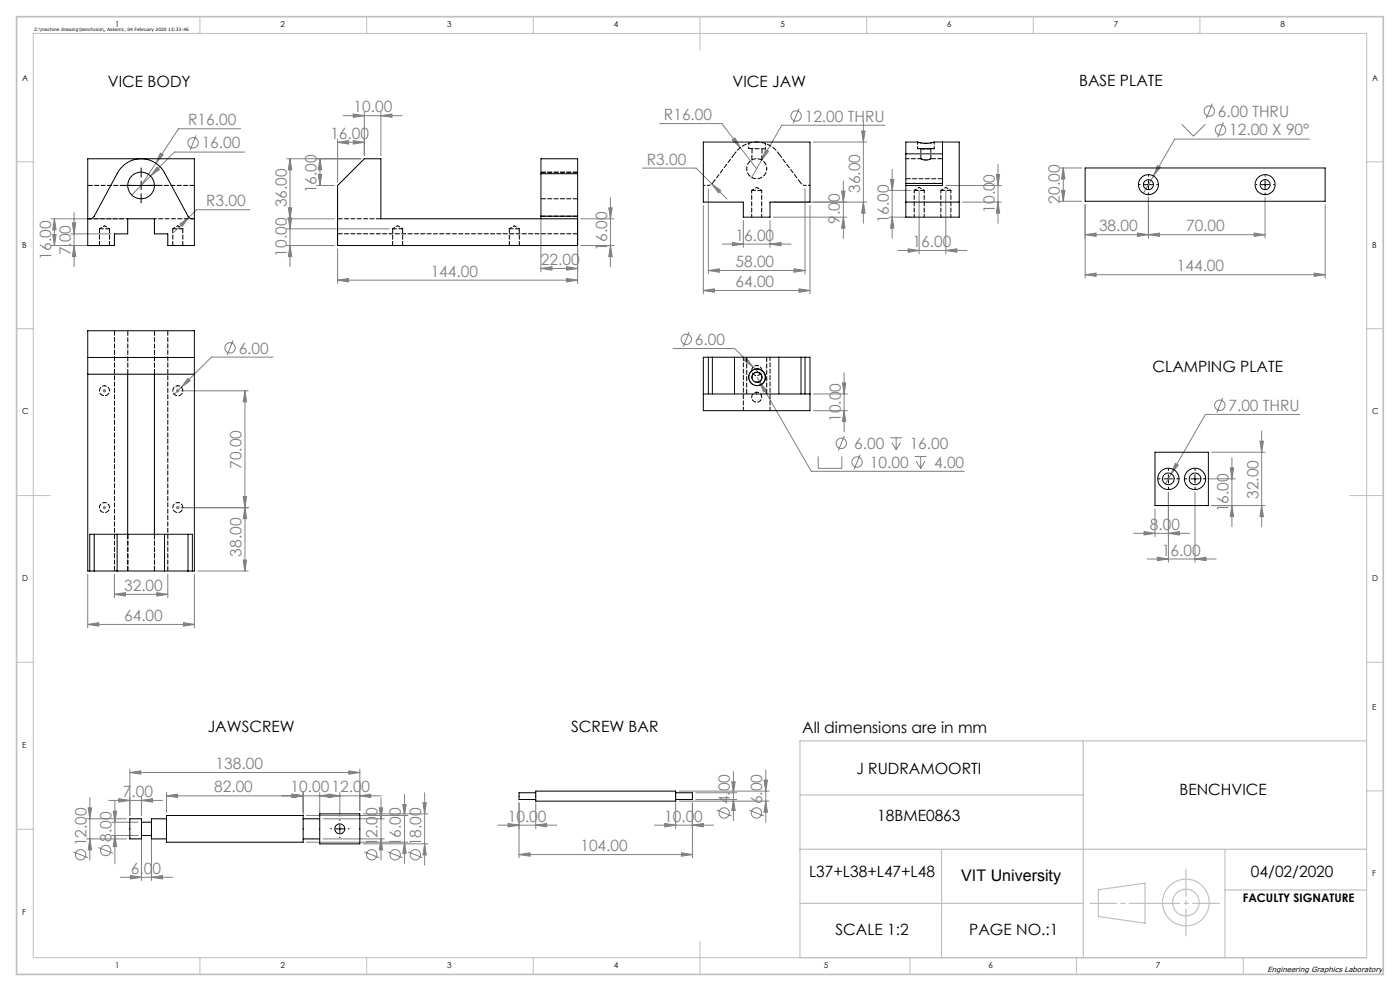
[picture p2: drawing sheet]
<svg xmlns="http://www.w3.org/2000/svg" width="420mm" height="297mm" viewBox="0 0 420 297" stroke-linecap="round" stroke-linejoin="round" font-family="sans-serif">
<g fill="none" stroke="#808080" stroke-width=".3">
<path d="M72.2 38.6h-18.6l-6.9 10.3M102.9 34.7h17.7M106 34.1l3.3 .6-3.3 .5zM109.3 33.7v12.9M114.3 34.7l3.3-.6v1.1zM114.3 33.7v12.9M197.9 37h18.6l5.6 7.3M239.7 32.5l-1.8 4.5M258.5 39.3h1l-.5 3.3zM259 36.2v30.7M265.4 37.5h-30.9l-9 15.7M354.5 37.2l3.5 3.6 3.6-3.6"/>
<path d="M363.7 31.1l-1.8 4.4M367 36.7l-1.7 4.4M46.7 48.9l-4.4 6.7M47.1 50.1l.7 .7-2.6 2zM48.1 45.9l.9 .5-2.3 2.5zM58.8 40.6l-1.8 4.4M73.4 45.6h-21l-12.9 12.8M86 47.6h22.3M87 47.6l.5 3.3h-1zM87 47.6v32.3M95 55.6h5.3M95.5 52.3h1l-.5 3.3z"/>
<path d="M96 47.6l.5 3.3h-1zM96 47.6v8M101.3 42.6l3.3-.4v1zM101.3 41.7v12.9M101.3 42.6h8M106 42.2l3.3 .4-3.3 .6zM183.1 59.2v20.7M192.7 50.4h16.1l9.3 9.2M212.5 56.6v25.5M213.6 55.1l2.7 2-.8 .7zM219.7 41.9l.8-.6 1.6 3zM222.1 44.3l4.9 6.3"/>
<path d="M229.7 44.9l.9 .5-2.1 2.6zM241.5 56.6v25.5M244 42.6h16M252.5 57.3h1l-.5 3.3zM253 54.2v17.2M266.7 57.1h6.6M267.2 53.8h1l-.5 3.3zM267.7 50.7v20.7M275.7 57.2v18.9M283.7 57.2v18.9M283.7 55.6h16.7M298.9 52.3h1l-.5 3.3z"/>
<path d="M299.4 49.2v17.7M318 50.3h6.5M318.5 57h1l-.5 3.3zM319 50.3v10M319 50.3l.5 3.4h-1zM344.5 59.1v12.2M346 52.7l-3 5.2M347.2 49.6l.9 .5-2.1 2.6zM379.5 59.1v12.2M392.8 41.7h-40.4l-6.4 11M15.3 73.6h18M15.3 65.6h22"/>
<path d="M15.8 70.3h1l-.5 3.3zM16.3 65.6l.5 3.3h-1zM16.3 65.6v8M21.2 70.1h12.1M21.7 66.8h1l-.5 3.3zM22.2 73.6l.5 3.3h-1zM22.2 63.7v16.2M54 67.1l2.7-1.9-2 2.6zM75 62.9h-16.1l-6.7 6.7M86 73.6h14.3M86 65.6h14.3M86 68.6h30.8"/>
<path d="M86.5 62.3h1l-.5 3.3zM86.5 65.3h1l-.5 3.3zM87 73.6l.5 3.3h-1zM101.3 74.6v10.4M162.3 65.8v15.7M170 79.9l3.3 .6-3.3 .5zM173.3 65.8v19.2M174.3 73.6h9.9M174.3 65.6h9.9M182.6 62.3h1.1l-.6 3.3zM183.1 73.6l.6 3.3h-1.1zM211 61.6v26.5"/>
<path d="M216.6 73.2h20.7M219.7 72.7l3.3 .5-3.3 .5zM223 66.1v8.1M231 73.2l3.3-.5v1zM231 66.1v8.1M232 65.1h22M243 61.6v26.5M253 65.1l.5 3.3h-1zM259 60.6l.5 3.3h-1zM260 60.6h-28M266.7 65.1h6.6M267.7 65.1l.5 3.3h-1z"/>
<path d="M269.4 75.1h20.7M272.5 74.6l3.2 .5-3.2 .5zM283.7 75.1l3.4-.5v1zM288.7 60.6h11.7M299.4 60.6l.5 3.3h-1zM318 60.3h6.5M325.5 70.3l3.3-.5v1zM325.5 61.3v22M325.5 70.3h54M341.2 69.8l3.3 .5-3.3 .5zM344.5 70.3l3.3-.5v1zM376.2 69.8l3.3 .5-3.3 .5z"/>
<path d="M397.5 61.3v22M101.3 84l3.3-.5v1zM101.3 84h72M162.3 80.5l3.3-.6v1.1zM162.3 80.5h11M170 83.5l3.3 .5-3.3 .5zM206.8 99.4l-1.8 4.5M211 87.1l3.3-.5v1zM211 87.1h32M212.5 81.1l3.3-.5v1zM212.5 81.1h29M238.2 80.6l3.3 .5-3.3 .5z"/>
<path d="M239.7 86.6l3.3 .5-3.3 .5zM325.5 82.3l3.3-.5v1zM325.5 82.3h72M394.2 81.8l3.3 .5-3.3 .5zM30.8 117.1h1M31 116.8l.7 .7M31.3 116.6v1M31.7 116.8l-.7 .7M52.8 117.1h1M53 116.8l.7 .7M53.3 116.6v1M53.7 116.8l-.7 .7"/>
<path d="M54.3 117.1h20.2M54.4 116.1l-2.2 2.1M56.4 113.4l.7 .7-2.7 2zM69.9 102l-1.8 4.5M73.5 117.1l.5 3.3h-1zM73.5 117.1v54M81.9 107h-18.5l-9 9.1M201.9 104.5h18.5l7.7 7.6M223.2 108l.7-.7 2 2.7zM227.1 113.1l.8 1.3M227.9 114.4l2 2.6-.8 .5zM227.9 114.4l15.5 26.8h45.8"/>
<path d="M244 118.1h10.2M252.7 114.8h1l-.5 3.3zM253.2 111.7v17.7M366.8 119.2l-1.7 4.5M244 123.1h10.2M245.5 136.8v3.6h7.1v-3.6M253.2 123.1l.5 3.3h-1zM253.3 130.6l-1.8 4.5M258 136.2l-1.8 4.5M267.1 131.2h3.6M267.5 132.6l1.4 2.2M268.9 131.2v3.6"/>
<path d="M270.2 132.6l-1.3 2.2M274.4 136.8h3.6M274.8 138.2l1.4 2.2M276.2 136.8v3.6M277.5 138.2l-1.3 2.2M352.6 138.9l.9 .5-2.1 2.6zM363.5 135.5h16M369.6 137.2v20.7M378 132.2h1l-.5 3.3zM378.5 129.2v28.7M389.9 124.2h-28.3l-10.2 17.8M30.8 152.1h1"/>
<path d="M31 151.8l.7 .7M31.3 151.6v1M31.7 151.8l-.7 .7M52.8 152.1h1M53 151.8l.7 .7M53.3 151.6v1M53.7 151.8l-.7 .7M54.3 152.1h20.2M73 148.8h1l-.5 3.3zM73.5 152.1l.5 3.3h-1zM340.1 159.8h16.8M343.2 159.3l3.3 .5-3.3 .5z"/>
<path d="M346.5 152.5v8.3M350.5 159.8l3.3-.5v1zM350.5 147.5v21M351.4 142l-1.8 3M358.5 147.5v21M362.5 143.5h8.1M363.5 151.5h16M369.1 140.2h1l-.5 3.3zM369.6 151.5l.5 3.3h-1zM378.5 151.5l.5 3.3h-1zM26.3 172.1v16M34.3 178.1l3.3-.5v1z"/>
<path d="M34.3 172.1v7M34.3 178.1h16M47 177.6l3.3 .5-3.3 .5zM50.3 172.1v7M58.3 172.1v16M59.3 171.1h15.2M73 167.8h1l-.5 3.3zM344.2 167.5h20.6M347.2 167l3.3 .5-3.3 .5zM358.5 167.5l3.3-.5v1zM26.3 187.1l3.3-.5v1zM26.3 187.1h32"/>
<path d="M55 186.6l3.3 .5-3.3 .5zM27 239v18.8M32.6 239.9h16.2M35.6 239.4l3.3 .5-3.3 .5zM38.9 231.5l3.3-.5v1zM38.9 230.5v13.9M38.9 231.5h69M42.4 239.9l3.4-.5v1zM42.4 238.9v5.5M50 238.5l3.2-.5v1zM50 237.5v5.9M50 238.5h64.3"/>
<path d="M87.6 238l3.3 .5-3.3 .5zM90.9 237.5v6.9M95.9 238.5l3.3-.5v1zM95.9 237.5v6.9M98.6 238l3.4 .5-3.4 .5zM102 237.5v7.1M104.6 231l3.3 .5-3.3 .5zM107.9 238.5l3.3-.5v1zM107.9 230.5v12.4M114.3 239v18.8M121.4 238.1v20.7M127.4 237.6v21.7"/>
<path d="M203.7 237.1h27M208.7 237.6h12.4M208.7 239.6h12.4M219.5 234.3h1.1l-.6 3.3zM220 239.6l.6 3.3h-1.1zM220 231.2v14.8M229.2 233.8h1l-.5 3.3zM229.7 230.7v15.7M22 255.3l4.4 1.8M26 251.4h11.9M26 245.4h11.9M26.5 242.1h1l-.5 3.3z"/>
<path d="M27 251.4l.5 3.3h-1zM29.5 254l4.4 1.8M33.5 246.4h8M33.5 250.4h8M34 243.1h1l-.5 3.3zM34.5 240.1v18.8M34.5 250.4l.5 3.3h-1zM42.4 251.4v12.5M45.4 251.4v12.5M91.9 244.4h30.4M91.9 252.4h30.4M96.9 251.4h18.4"/>
<path d="M96.9 245.4h18.4M108.9 243.9h19.5M108.9 252.9h19.5M109.3 255.3l4.4 1.8M113.8 242.1h1l-.5 3.3zM114.3 251.4l.5 3.3h-1zM116.3 255.3l4.5 1.8M120.8 241.1h1l-.4 3.3zM121.4 252.4l.4 3.3h-1zM122.4 255.3l4.4 1.8M126.9 240.6h1l-.5 3.3zM127.4 252.9l.5 3.3h-1z"/>
<path d="M149.4 247.3h17.7M152.4 246.8l3.3 .5-3.3 .5zM155.7 256.1l3.3-.5v1zM155.7 240.6v16.5M155.7 256.1h52M160.7 247.3l3.3-.5v1zM160.7 240.6v7.7M196.4 247.3h17.7M199.4 246.8l3.3 .5-3.3 .5zM202.7 240.6v7.7M203.7 240.1h27M204.4 255.6l3.3 .5-3.3 .5z"/>
<path d="M207.7 247.3l3.3-.5v1zM207.7 240.6v16.5M215 242.7l4.5 1.8M224.7 242.7l4.5 1.8M229.7 240.1l.5 3.3h-1zM36.1 262.9h15.7M39.1 262.4l3.3 .5-3.3 .5zM45.4 262.9l3.4-.5v1z"/>
<circle cx="238.8" cy="34.7" r="1.55"/>
<circle cx="362.8" cy="33.3" r="1.56"/>
<circle cx="366.1" cy="38.9" r="1.56"/>
<circle cx="57.9" cy="42.8" r="1.56"/>
<circle cx="69" cy="104.2" r="1.56"/>
<circle cx="205.9" cy="101.7" r="1.56"/>
<circle cx="252.4" cy="132.9" r="1.56"/>
<circle cx="257.1" cy="138.5" r="1.56"/>
<circle cx="365.9" cy="121.5" r="1.55"/>
<circle cx="24.2" cy="256.2" r="1.55"/>
<circle cx="31.7" cy="254.9" r="1.55"/>
<circle cx="111.5" cy="256.2" r="1.55"/>
<circle cx="118.6" cy="256.2" r="1.55"/>
<circle cx="124.6" cy="256.2" r="1.56"/>
<circle cx="217.2" cy="243.6" r="1.56"/>
<circle cx="226.9" cy="243.6" r="1.55"/>
</g>
<g fill="none" stroke="#c0c0c0" stroke-width=".35">
<path d="M240 238.3h85M325 222v65M410 222h-170v65h170M240 254.5h170M282.5 254.5v32.5M367.5 254.5v32.5M240 270.8h85M329.5 266.7l14-2v12l-14-2zM367.5 266.7h42.5"/>
<circle cx="355.8" cy="270.5" r="7"/>
<circle cx="355.8" cy="270.5" r="4"/>
</g>
<g fill="none" stroke="#000" stroke-width=".3" stroke-dasharray="15.2 1.3 1.3 1.3">
<path d="M39.8 55.6h-2.7M42.3 53.1v-2.8M42.3 58.1v2.7M44.8 55.6h2.8M342.1 55.3h-.3M344.6 52.8v-.2M344.6 57.8v.3M347.1 55.3h.2M377.1 55.3h-.3M379.6 52.8v-.2M379.6 57.8v.3M382.1 55.3h.2"/>
<path d="M348 143.5h-.5M350.5 141v-.5M350.5 146v.5M353 143.5h.5M356 143.5h-.5M358.5 141v-.5M358.5 146v.5M361 143.5h.5M99.5 248.4h-.3M102 245.9v-.3M102 250.9v.2M104.5 248.4h.2"/>
</g>
<path d="M41.1 55.6h2.5M42.3 54.3v2.5M343.3 55.3h2.5M344.5 54.1v2.5M378.3 55.3h2.5M379.5 54.1v2.5M349.2 143.5h2.6M350.5 142.3v2.5M357.3 143.5h2.5M358.5 142.3v2.5M100.7 248.4h2.5M102 247.2v2.5" fill="none" stroke="#000" stroke-width=".3"/>
<g fill="none" stroke="#c0c0c0" stroke-width=".3">
<path d="M10 10h400v277h-400zM60 5v5M110 5v5M160 5v5M210 5v10M260 5v5M310 5v5M360 5v5M5 48.5h5M410 48.5h5M5 98.5h5M410 98.5h5"/>
<path d="M5 148.5h10M405 148.5h10M5 198.5h5M410 198.5h5M410 237h5M5 248.5h5M60 287v5M110 287v5M160 287v5M210 282v10M273 287v5M323 287v5"/>
<path d="M373 287v5"/>
</g>
<path d="M327 270.8h38.8" fill="none" stroke="#c0c0c0" stroke-width=".35" stroke-dasharray="15.2 1.3 1.3 1.3" stroke-dashoffset="7.3"/>
<path d="M355.8 260.5v20" fill="none" stroke="#c0c0c0" stroke-width=".35" stroke-dasharray="15.2 1.3 1.3 1.3" stroke-dashoffset="7.1"/>
<path d="M5 5h410v287h-410z" fill="none" stroke="#c0c0c0" stroke-width=".5"/>
<g fill="#808080">
<path d="M106 42.2l3.3 .4-3.3 .6zM101.3 42.6l3.3-.4v1zM170 83.5l3.3 .5-3.3 .5zM101.3 84l3.3-.5v1zM47 177.6l3.3 .5-3.3 .5zM34.3 178.1l3.3-.5v1zM394.2 81.8l3.3 .5-3.3 .5zM325.5 82.3l3.3-.5v1zM350.5 159.8l3.3-.5v1zM343.2 159.3l3.3 .5-3.3 .5zM42.4 239.9l3.4-.5v1zM35.6 239.4l3.3 .5-3.3 .5zM87.6 238l3.3 .5-3.3 .5zM50 238.5l3.2-.5v1zM95.9 238.5l3.3-.5v1zM87.6 238l3.3 .5-3.3 .5zM107.9 238.5l3.3-.5v1zM98.6 238l3.4 .5-3.4 .5z"/>
<path d="M47.1 50.1l-1.9 2.7 2.6-2zM48.1 45.9l-1.4 3 2.3-2.5zM54 67.1l.7 .7 2-2.6zM106 34.1l3.3 .6-3.3 .5zM114.3 34.7l3.3-.6v1.1zM56.4 113.4l-2 2.7 2.7-2zM26.3 187.1l3.3-.5v1zM55 186.6l3.3 .5-3.3 .5zM219.7 41.9l2.4 2.4-1.6-3zM229.7 44.9l-1.2 3.1 2.1-2.6zM213.6 55.1l1.9 2.7 .8-.7zM211 87.1l3.3-.5v1zM239.7 86.6l3.3 .5-3.3 .5zM272.5 74.6l3.2 .5-3.2 .5zM283.7 75.1l3.4-.5v1zM223.9 107.3l-.7 .7 2.7 2zM227.9 114.4l1.2 3.1 .8-.5zM325.5 70.3l3.3-.5v1zM341.2 69.8l3.3 .5-3.3 .5zM344.5 70.3l3.3-.5v1zM376.2 69.8l3.3 .5-3.3 .5zM347.2 49.6l-1.2 3.1 2.1-2.6zM347.2 167l3.3 .5-3.3 .5zM358.5 167.5l3.3-.5v1zM352.6 138.9l-1.2 3.1 2.1-2.6zM38.9 231.5l3.3-.5v1zM104.6 231l3.3 .5-3.3 .5zM39.1 262.4l3.3 .5-3.3 .5zM45.4 262.9l3.4-.5v1zM152.4 246.8l3.3 .5-3.3 .5zM160.7 247.3l3.3-.5v1zM199.4 246.8l3.3 .5-3.3 .5zM207.7 247.3l3.3-.5v1z"/>
<path d="M219.7 72.7l3.3 .5-3.3 .5zM231 73.2l3.3-.5v1z"/>
<path d="M162.3 80.5l3.3-.6v1.1zM170 79.9l3.3 .6-3.3 .5z"/>
<path d="M259 60.6l.5 3.3h-1zM258.5 39.3h1l-.5 3.3zM318.5 57h1l-.5 3.3zM319 50.3l.5 3.4h-1zM27 251.4l.5 3.3h-1zM26.5 242.1h1l-.5 3.3z"/>
<path d="M21.7 66.8h1l-.5 3.3zM22.2 73.6l.5 3.3h-1zM16.3 65.6l.5 3.3h-1zM15.8 70.3h1l-.5 3.3zM96 47.6l.5 3.3h-1zM95.5 52.3h1l-.5 3.3zM87 47.6l.5 3.3h-1zM86.5 62.3h1l-.5 3.3zM86.5 65.3h1l-.5 3.3zM87 73.6l.5 3.3h-1zM182.6 62.3h1.1l-.6 3.3zM183.1 73.6l.6 3.3h-1.1zM73.5 117.1l.5 3.3h-1zM73 148.8h1l-.5 3.3zM73.5 152.1l.5 3.3h-1zM73 167.8h1l-.5 3.3zM252.5 57.3h1l-.5 3.3zM253 65.1l.5 3.3h-1zM298.9 52.3h1l-.5 3.3zM299.4 60.6l.5 3.3h-1zM267.2 53.8h1l-.5 3.3zM267.7 65.1l.5 3.3h-1zM252.7 114.8h1l-.5 3.3zM253.2 123.1l.5 3.3h-1zM369.1 140.2h1l-.5 3.3zM369.6 151.5l.5 3.3h-1zM378 132.2h1l-.5 3.3zM378.5 151.5l.5 3.3h-1zM34 243.1h1l-.5 3.3zM34.5 250.4l.5 3.3h-1zM113.8 242.1h1l-.5 3.3zM114.3 251.4l.5 3.3h-1zM120.8 241.1h1l-.4 3.3zM121.4 252.4l.4 3.3h-1zM126.9 240.6h1l-.5 3.3zM127.4 252.9l.5 3.3h-1zM229.2 233.8h1l-.5 3.3zM229.7 240.1l.5 3.3h-1zM219.5 234.3h1.1l-.6 3.3zM220 239.6l.6 3.3h-1.1z"/>
<path d="M212.5 81.1l3.3-.5v1zM238.2 80.6l3.3 .5-3.3 .5zM155.7 256.1l3.3-.5v1zM204.4 255.6l3.3 .5-3.3 .5z"/>
</g>
<g fill="none" stroke="#000" stroke-width=".3">
<path d="M26.3 47.6h32v26h-8v-3.5h-4v-4.5h-8v4.5h-4v3.5h-8zM101.3 55.6l8-8h5v18h59v8h-72zM162.3 52.1v-4.5h11v4.5M162.3 52.1h11M162.3 52.1v12.7M173.3 52.1v12.7M211 42.6h32v18h-12v4.5h-8v-4.5h-12zM271.7 55v.6M271.7 46.1v-3.5h3.6l2.3 .3 2.6-.3h7.6v22.5h-16.1v-9.5M271.7 46.1v8.9M271.7 55h11.1M271.7 46.1h11.1"/>
<path d="M282.8 42.6v13h-11.1M325.5 50.3h72v10h-72zM26.3 65.6a1.73 1.73 0 0 0 2-.8l6.8-12.7a8 8 0 0 1 14.3-.3l7.1 13.2a1.68 1.68 0 0 0 1.8 .6M162.3 64.8v.8M162.3 64.8h11M173.3 64.8v.8M271.7 60.6h16.1M26.3 107.1h32M26.3 112.1h32M38.3 112.1v48M46.3 112.1v48M211 118.1h32"/>
<path d="M212.5 107.1h1.2M212.5 107.1h-1.5v16h32v-16h-1.5M212.5 107.1v11M213.7 107.1h6.6M213.7 107.1v11M220.3 107.1h13.3M220.3 107.1v11M227.1 111.6a1.5 1.5 0 0 1 1.4 1.5 1.5 1.5 0 0 1-1.5 1.5M227.1 110.6a2.5 2.5 0 0 1 2.5 2.5 2.5 2.5 0 0 1-2.5 2.5M233.6 107.1h6.7M233.6 107.1v11M240.3 107.1h1.2"/>
<path d="M240.3 107.1v11M241.5 107.1v11M346.5 135.5h16v16h-16zM26.9 171.1h1.4M26.9 171.1h-.6v-72h32v72h-.6M28.3 160.1h-1.4v11M28.3 171.1h6.8M28.3 160.1h6.8M28.3 160.1v11M35.1 171.1h14.3M35.1 160.1h14.3M35.1 160.1v11"/>
<path d="M49.4 160.1v11M49.4 171.1h7M49.4 160.1h7M56.4 171.1h1.3M56.4 160.1h1.3v11M56.4 160.1v11M160.7 237.1h42v3h-42zM160.7 237.6h-5v2h5M202.7 237.6h5v2h-5M38.9 245.4h3.5v6h-3.5zM42.4 250.4h3M42.4 246.4h3"/>
<path d="M50 244.4h40.9v8h-40.9zM50 245.4h-4.6v6h4.6M90.9 251.4h5M90.9 245.4h5M95.9 243.9h12v9h-12z"/>
<circle cx="42.3" cy="55.6" r="4"/>
<circle cx="344.5" cy="55.3" r="1.5"/>
<circle cx="344.5" cy="55.3" r="3"/>
<circle cx="379.5" cy="55.3" r="3"/>
<circle cx="379.5" cy="55.3" r="1.5"/>
<circle cx="227.1" cy="113.1" r="1.51"/>
<circle cx="227.1" cy="113.1" r="2.51"/>
<circle cx="350.5" cy="143.5" r="1.75"/>
<circle cx="350.5" cy="143.5" r="3.2"/>
<circle cx="358.5" cy="143.5" r="3.2"/>
<circle cx="358.5" cy="143.5" r="1.75"/>
<circle cx="101.9" cy="248.4" r="1.5"/>
</g>
<path d="M212.5 55.6l.7-.2 .5-.4M230 50.6a3 3 0 0 0-4.4-2.7 3 3 0 0 0-.3 5.2 3 3 0 0 0 4.7-2.2v-.3M241.5 55.6l-.7-.2-.5-.4M38.3 65.6h-11.4M57.7 65.6h-11.4M31.3 115.6a1.5 1.5 0 0 1 1.4 2.2 1.5 1.5 0 0 1-2.5 .2 1.5 1.5 0 0 1 .8-2.4h.3M53.3 115.6a1.5 1.5 0 0 1 1.4 2.2 1.5 1.5 0 0 1-2.5 .2 1.5 1.5 0 0 1 .8-2.4h.3M227 109.5a1.5 1.5 0 0 1 1.3 2.2 1.5 1.5 0 0 1-2.5 .2 1.5 1.5 0 0 1 1-2.3l.2-.1M227 117.5a1.5 1.5 0 0 1 1.3 2.2 1.5 1.5 0 0 1-2.5 .2 1.5 1.5 0 0 1 1-2.3l.2-.1M31.3 150.6a1.5 1.5 0 0 1 1.4 2.2 1.5 1.5 0 0 1-2.5 .2 1.5 1.5 0 0 1 .8-2.4h.3M53.3 150.6a1.5 1.5 0 0 1 1.4 2.2 1.5 1.5 0 0 1-2.5 .2 1.5 1.5 0 0 1 .8-2.4h.3" fill="none" stroke="#000" stroke-width=".3" stroke-dasharray="1.3 .6" stroke-dashoffset=".7"/>
<path d="M228.5 57.1h-3M276.3 44.6v3M277.3 57.1h-3M279.3 47.6v-3M285.3 57.1h-3M32.8 68.6h-3M54.8 68.6h-3M120.8 68.6h-3M155.8 68.6h-3" fill="none" stroke="#000" stroke-width=".3" stroke-dasharray="1.3 .6" stroke-dashoffset=".1"/>
<g fill="none" stroke="#000" stroke-width=".3" stroke-dasharray="1.3 .6" stroke-dashoffset="-.1">
<path d="M26.3 55.6h32M162.3 59.6h11M173.3 51.8h-11M173.3 51.6h-11M225.6 44.5v3.4M228.6 48v-3.4M271.8 53.6h11M282.8 55h-11M101.3 70.1h72M101.3 65.6h13M173.3 64.8h-11M34.3 99.1v72"/>
<path d="M38.3 99.1v13M46.3 99.1v13M50.3 99.1v72M224 107v11M230 118v-11M38.3 160.1v11M46.3 160.1v11M46.3 171.1v-11"/>
</g>
<g fill="none" stroke="#000" stroke-width=".3" stroke-dasharray="1.3 .6" stroke-dashoffset=".9">
<path d="M227 56.2l-1.5 .9M228.5 57.1l-1.5-.9M275.8 56.2l-1.5 .9M277.3 57.1l-1.5-.9M283.8 56.2l-1.5 .9M285.3 57.1l-1.5-.9M31.3 67.7l-1.5 .9M32.8 68.6l-1.5-.9M53.3 67.7l-1.5 .9M54.8 68.6l-1.5-.9M119.3 67.7l-1.5 .9M120.8 68.6l-1.5-.9"/>
<path d="M154.3 67.7l-1.5 .9M155.8 68.6l-1.5-.9"/>
</g>
<g fill="none" stroke="#000" stroke-width=".3" stroke-dasharray="1.3 .6">
<path d="M224.6 44.5l5 .1M275.3 42.6l.5 .1a7.4 7.4 0 0 0 4.2 0l.3-.1M276.3 47.6l1.5 .4 1.5-.4M29.8 68.6v5M32.8 73.6v-5M51.8 68.6v5M54.8 73.6v-5M117.8 68.6v5M120.8 73.6v-5M152.8 68.6v5M155.8 73.6v-5M227.1 114.5h.1"/>
<path d="M227.1 115.5h.1M227.1 111.5h.1M227.2 110.5h-.1"/>
</g>
<path d="M227 42.6a8 8 0 0 0-6.6 3.5M233.6 46.1a8 8 0 0 0-6.6-3.5M277.8 44.5l1.5 .1h-3l1.5-.1" fill="none" stroke="#000" stroke-width=".3" stroke-dasharray="1.3 .6" stroke-dashoffset=".5"/>
<path d="M213.7 55l6.7-8.9M240.3 55l-6.7-8.9M282.8 47.6h-3.5" fill="none" stroke="#000" stroke-width=".3" stroke-dasharray="1.3 .6" stroke-dashoffset="-.2"/>
<path d="M211 55.6h1.5M224.6 42.9v1.6M229.6 44.6v-1.6M243 55.6h-1.5M277.8 47.9l-1.5-.3M279.3 47.6l-1.5 .3" fill="none" stroke="#000" stroke-width=".3" stroke-dasharray="1.3 .6" stroke-dashoffset=".8"/>
<path d="M225.5 57.1v8M274.3 57.1v8M277.8 44.5l2.5 .1h-5l2.5-.1M282.3 57.1v8M228.5 65.1v-8M277.3 65.1v-8M285.3 65.1v-8M225.6 113a1.5 1.5 0 0 1 1.5-1.4M227.1 114.5a1.5 1.5 0 0 1-1.5-1.5" fill="none" stroke="#000" stroke-width=".3" stroke-dasharray="1.3 .6" stroke-dashoffset=".4"/>
<path d="M276.3 47.6h-4.5M223 123v-16M231 123v-16" fill="none" stroke="#000" stroke-width=".3" stroke-dasharray="1.3 .6" stroke-dashoffset=".3"/>
<path d="M275.3 42.6v2M280.3 44.6v-2M224.6 113a2.5 2.5 0 0 0 2.5 2.5M227.1 110.5l-.1 .1a2.5 2.5 0 0 0-2.4 2.4" fill="none" stroke="#000" stroke-width=".3" stroke-dasharray="1.3 .6" stroke-dashoffset=".6"/>
<text font-size="4.8" x="288.4" y="264">VIT University</text>
<g font-size="4.7">
<text x="32.4" y="26.2">VICE BODY</text>
<text x="219.7" y="26.2">VICE JAW</text>
<text x="323.7" y="25.8">BASE PLATE</text>
<text x="345.8" y="111.4">CLAMPING PLATE</text>
<text x="62.3" y="219.3">JAWSCREW</text>
<text x="171.4" y="219.3">SCREW BAR</text>
<text x="240.7" y="219.7">All dimensions are in mm</text>
<text x="256.9" y="231.9">J RUDRAMOORTI</text>
<text x="353.8" y="238.3">BENCHVICE</text>
<text x="263.2" y="246.2">18BME0863</text>
<text x="242.7" y="262.9">L37+L38+L47+L48</text>
<text x="375.3" y="262.9">04/02/2020</text>
<text x="250.6" y="280.2">SCALE 1:2</text>
<text x="290.8" y="280.2">PAGE NO.:1</text>
</g>
<g font-size="4.7" fill="#808080">
<text x="106.1" y="33.6">10.00</text>
<text x="365.4" y="35">6.00 THRU</text>
<text x="56.5" y="37.6">R16.00</text>
<text x="99.1" y="41.6">16.00</text>
<text x="199.2" y="36">R16.00</text>
<text x="241.4" y="36.4">12.00 THRU</text>
<text x="368.7" y="40.6">12.00 X 90°</text>
<text x="60.5" y="44.5">16.00</text>
<text x="194" y="49.3">R3.00</text>
<text x="95" y="58" transform="rotate(-90 95 58)">16.00</text>
<text x="258" y="57.8" transform="rotate(-90 258 57.8)">36.00</text>
<text x="61.8" y="61.8">R3.00</text>
<text x="86" y="62.1" transform="rotate(-90 86 62.1)">36.00</text>
<text x="298.4" y="63.8" transform="rotate(-90 298.4 63.8)">10.00</text>
<text x="318" y="61" transform="rotate(-90 318 61)">20.00</text>
<text x="252" y="67" transform="rotate(-90 252 67)">9.00</text>
<text x="266.7" y="67" transform="rotate(-90 266.7 67)">16.00</text>
<text x="329.7" y="69.3">38.00</text>
<text x="355.8" y="69.3">70.00</text>
<text x="15.3" y="77.8" transform="rotate(-90 15.3 77.8)">16.00</text>
<text x="21.2" y="76.5" transform="rotate(-90 21.2 76.5)">7.00</text>
<text x="86" y="76.9" transform="rotate(-90 86 76.9)">10.00</text>
<text x="182.1" y="75.1" transform="rotate(-90 182.1 75.1)">16.00</text>
<text x="220.6" y="72.1">16.00</text>
<text x="273.8" y="74">16.00</text>
<text x="129.2" y="82.9">144.00</text>
<text x="162.3" y="79.4">22.00</text>
<text x="220.6" y="80">58.00</text>
<text x="353" y="81.3">144.00</text>
<text x="220.6" y="86">64.00</text>
<text x="71.6" y="105.9">6.00</text>
<text x="208.5" y="103.4">6.00</text>
<text x="368.5" y="123.1">7.00 THRU</text>
<text x="252.2" y="126.5" transform="rotate(-90 252.2 126.5)">10.00</text>
<text x="256.3" y="134.6">6.00</text>
<text x="272.9" y="134.6">16.00</text>
<text x="72.5" y="140.5" transform="rotate(-90 72.5 140.5)">70.00</text>
<text x="261" y="140.2">10.00</text>
<text x="280.2" y="140.2">4.00</text>
<text x="377.5" y="149.5" transform="rotate(-90 377.5 149.5)">32.00</text>
<text x="368.6" y="153.5" transform="rotate(-90 368.6 153.5)">16.00</text>
<text x="345" y="158.8">8.00</text>
<text x="72.5" y="166.8" transform="rotate(-90 72.5 166.8)">38.00</text>
<text x="348.6" y="166.5">16.00</text>
<text x="37.2" y="177.1">32.00</text>
<text x="37.2" y="186.1">64.00</text>
<text x="64.7" y="230.5">138.00</text>
<text x="36.9" y="238.8">7.00</text>
<text x="64.2" y="237.5">82.00</text>
<text x="87.2" y="237.5">10.0012.00</text>
<text x="219" y="241.1" transform="rotate(-90 219 241.1)">4.00</text>
<text x="228.7" y="241.1" transform="rotate(-90 228.7 241.1)">6.00</text>
<text x="152.3" y="246.3">10.00</text>
<text x="199.2" y="246.3">10.00</text>
<text x="25.9" y="253.6" transform="rotate(-90 25.9 253.6)">12.00</text>
<text x="33.4" y="252.3" transform="rotate(-90 33.4 252.3)">8.00</text>
<text x="113.2" y="253.6" transform="rotate(-90 113.2 253.6)">12.00</text>
<text x="120.3" y="253.6" transform="rotate(-90 120.3 253.6)">16.00</text>
<text x="126.3" y="253.6" transform="rotate(-90 126.3 253.6)">18.00</text>
<text x="174.1" y="255.1">104.00</text>
<text x="39.3" y="261.9">6.00</text>
</g>
<text font-size="3.5" x="372.9" y="270.3">FACULTY SIGNATURE</text>
<g font-size="2.5">
<text x="34.6" y="8.2">1</text>
<text x="84.2" y="8.2">2</text>
<text x="134.2" y="8.2">3</text>
<text x="184.2" y="8.2">4</text>
<text x="234.2" y="8.2">5</text>
<text x="284.2" y="8.2">6</text>
<text x="334.2" y="8.2">7</text>
<text x="384.2" y="8.2">8</text>
<text x="6.7" y="24.2">A</text>
<text x="411.7" y="24.2">A</text>
<text x="6.7" y="74.2">B</text>
<text x="411.7" y="74.2">B</text>
<text x="6.7" y="124.2">C</text>
<text x="411.7" y="124.2">C</text>
<text x="6.7" y="174.2">D</text>
<text x="411.7" y="174.2">D</text>
<text x="411.7" y="212.7">E</text>
<text x="6.7" y="224.2">E</text>
<text x="411.7" y="262.7">F</text>
<text x="6.7" y="274.2">F</text>
<text x="34.6" y="290.2">1</text>
<text x="84.2" y="290.2">2</text>
<text x="134.2" y="290.2">3</text>
<text x="184.2" y="290.2">4</text>
<text x="247.2" y="290.2">5</text>
<text x="296.5" y="290.2">6</text>
<text x="346.8" y="290.2">7</text>
</g>
<text font-size="2.2" x="380.2" y="291.4">Engineering Graphics Laboratory</text>
<text font-size="1.3" x="10.2" y="9.3">Z:\machine drawing\benchvice\, Assem1, 04 February 2020 15:33:46</text>
</svg>
